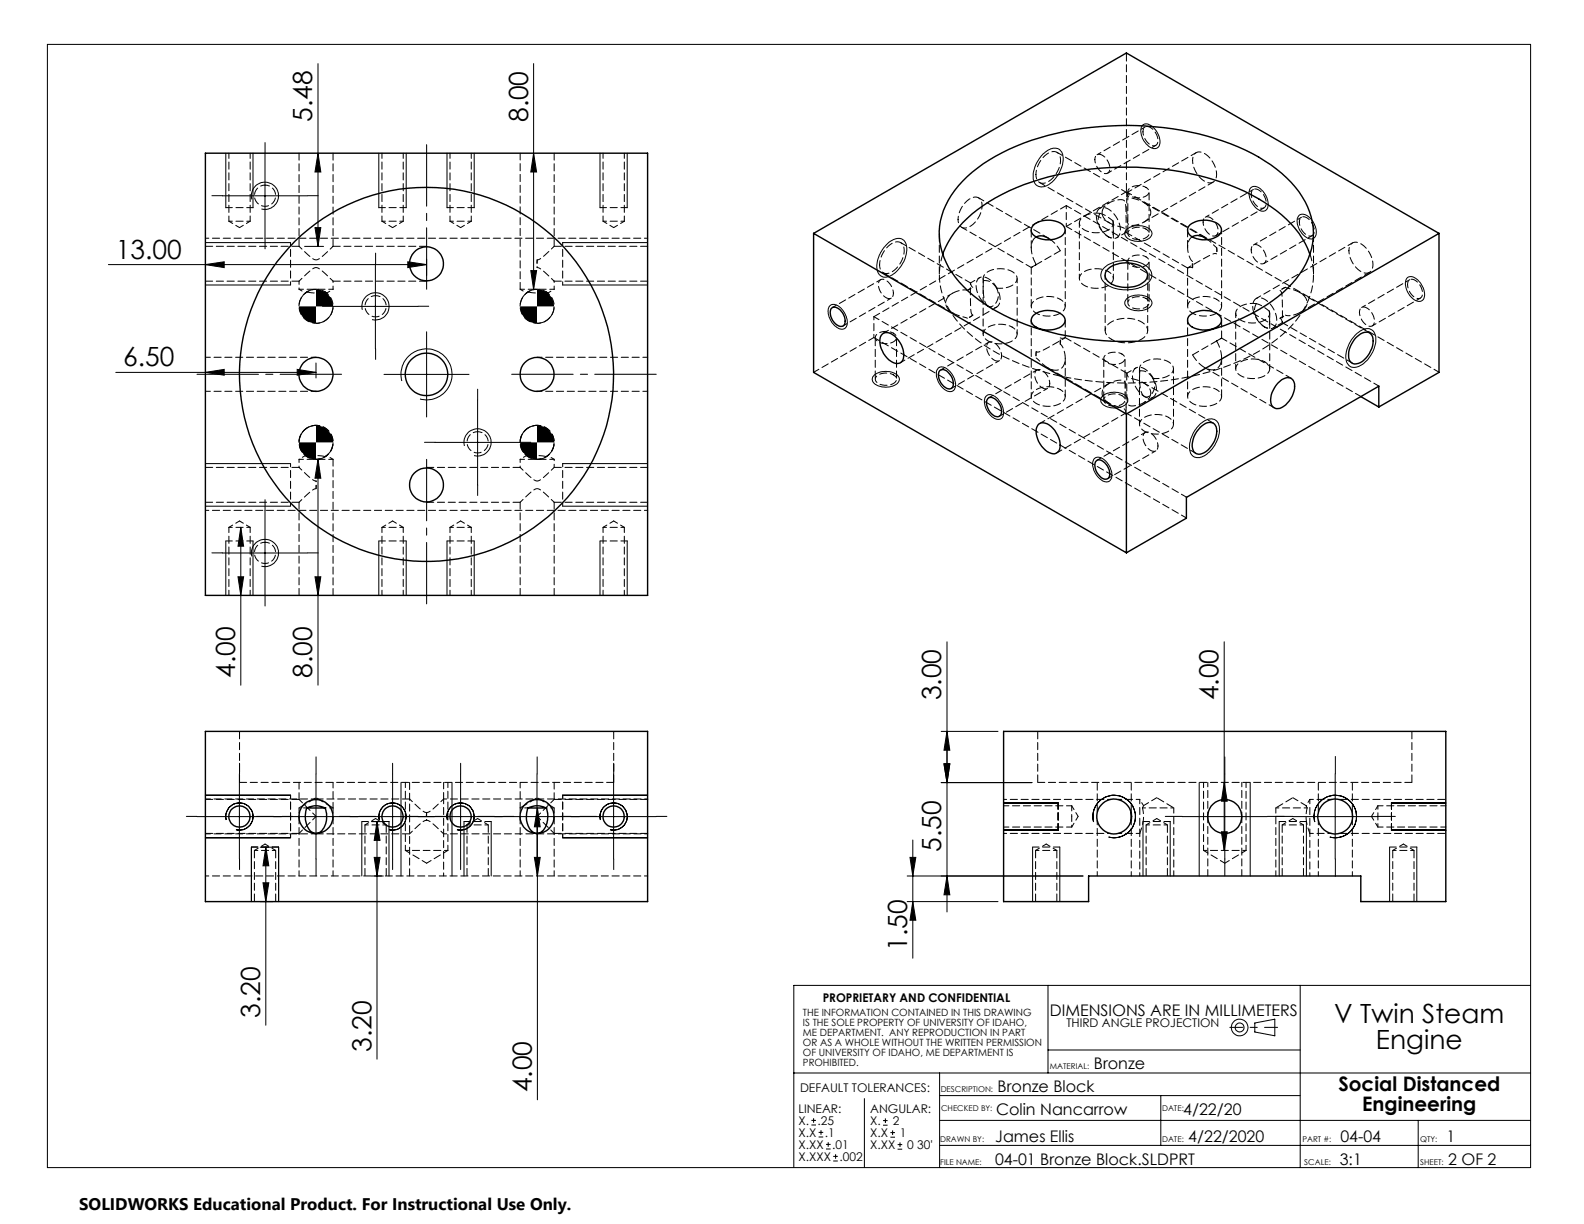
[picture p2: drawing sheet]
<svg xmlns="http://www.w3.org/2000/svg" width="279mm" height="216mm" viewBox="0 0 279 216" stroke-linecap="round" stroke-linejoin="round" font-family="sans-serif">
<g fill="none" stroke="#000" stroke-width=".18">
<path d="M8.4 7.8h261.6v198.2h-261.6zM56.1 11.2v32.3M94.1 11.2v39.8M39.2 34.5h15M39.8 27v9.7M44.4 35.2a2.41 2.41 0 0 1 2.1-3.1 2.41 2.41 0 0 1 2.6 2.7 2.41 2.41 0 0 1-3 2.1M44.6 27v9.7M46.7 27v15.1M56.1 27l.5 3.3h-1zM66.8 27v9.7M71.6 27v9.7M78.8 27v9.7"/>
<path d="M83.6 27v9.7M94.1 27l.6 3.3h-1.1zM105.8 27v9.7M110.6 27v9.7M184 27.1a2.34 2.34 0 0 1 3-.6 3.3 3.3 0 0 1 0 3.7 4.3 4.3 0 0 1-3.3 2.8 1.67 1.67 0 0 1-1.5-2.1 6 6 0 0 1 1.8-3.8zM201.5 22.1a1.4 1.4 0 0 1 2 .5 2.94 2.94 0 0 1 .9 3.3 1.34 1.34 0 0 1-2.1-.4 2.87 2.87 0 0 1-.8-3.4zM220.7 33.1a1.45 1.45 0 0 1 1.9 .5 3 3 0 0 1 .8 3.3 1.28 1.28 0 0 1-1.9-.2 3.1 3.1 0 0 1-.9-3.5zM229.1 38a1.67 1.67 0 0 1 2.3 .8 2.6 2.6 0 0 1 .4 3.1 1.41 1.41 0 0 1-1.9-.5 3.1 3.1 0 0 1-.9-3.2zM19.1 46.7h56.1M36.2 42.8h15M36.2 50.3h15M36.2 46.7l3.3-.5v1z"/>
<path d="M53.7 43.5h3.4M55.6 40.1h1l-.5 3.4zM55.7 51a2.95 2.95 0 0 0-3 3M63.9 54.6a2.39 2.39 0 0 1 2.2-2.9 2.39 2.39 0 0 1 2.5 2.6 2.39 2.39 0 0 1-3 2.1M66.2 46.5v15M71.9 46.2l3.3 .5-3.3 .5zM73.7 54h-15a3.1 3.1 0 0 1-3 3M75.2 45.7v2.9M75.2 58.5v15.1M93.6 47.7h1.1l-.6 3.3zM94.7 51a3 3 0 0 0-3 3M97.7 54a3 3 0 0 1-3 3"/>
<path d="M99.2 42.8h15M99.2 50.3h15M146.4 53.9a1.67 1.67 0 0 1 2.3 .8 2.65 2.65 0 0 1 .4 3.2 1.5 1.5 0 0 1-2-.5 3.3 3.3 0 0 1-.9-3.3zM156.3 43.3a2.37 2.37 0 0 1 3.1-.9 3.7 3.7 0 0 1-.3 4.2 4 4 0 0 1-3.2 2.3 1.83 1.83 0 0 1-1.2-2.4l.4-1.5zM194.7 47.3a6.5 6.5 0 0 1 6.5-.9 2.52 2.52 0 0 1 1.9 2.5 4.3 4.3 0 0 1-4.1 2.2 5 5 0 0 1-4.7-1.9 1.73 1.73 0 0 1 .4-1.9zM198.7 52.7a3.3 3.3 0 0 1 4.4 .3 1.16 1.16 0 0 1-1 1.6 3.2 3.2 0 0 1-3.6-.7 .97 .97 0 0 1 .2-1.2zM198.7 40.5a3.3 3.3 0 0 1 4.4 .2 1.16 1.16 0 0 1-1 1.6 3.2 3.2 0 0 1-3.6-.7 .97 .97 0 0 1 .2-1.1zM239 59.2a2.56 2.56 0 0 1 2.9-1.1 2.34 2.34 0 0 1 .6 3 4.8 4.8 0 0 1-3.7 3.7 1.77 1.77 0 0 1-1.4-2.4l.5-1.7zM248.2 49a1.54 1.54 0 0 1 2.1 .7 2.91 2.91 0 0 1 .7 3.1 1.49 1.49 0 0 1-2.2-.5 2.88 2.88 0 0 1-.6-3.3zM20.4 65.7h35.3M36.2 65.7l3.3-.5v1zM52.4 65.2l3.3 .5-3.3 .5z"/>
<path d="M55.7 75a3 3 0 0 0-3 3M55.7 64v2.7M58.7 78a3 3 0 0 1-3 3M67.7 66h15M70.9 67.2a4.5 4.5 0 0 1 3.9-5.7 4.5 4.5 0 0 1 4.9 4.9 4.5 4.5 0 0 1-5.6 4M81.9 78.7a2.41 2.41 0 0 1 2.1-3.1 2.41 2.41 0 0 1 2.6 2.7 2.41 2.41 0 0 1-3 2.1M84.2 70.6v14.9M94.7 75a3.1 3.1 0 0 0-3 3h-15M97.7 78a2.95 2.95 0 0 1-3 3M154.2 66.2a3.3 3.3 0 0 1 4.3 .3 1.16 1.16 0 0 1-.9 1.6 3.2 3.2 0 0 1-3.6-.8 .92 .92 0 0 1 .2-1.1zM165.6 64.8a1.8 1.8 0 0 1 2.1 1 2.6 2.6 0 0 1 .5 3.1 1.67 1.67 0 0 1-2.3-.8 2.6 2.6 0 0 1-.4-3.2zM173.9 69.9a1.28 1.28 0 0 1 1.9 .3 2.99 2.99 0 0 1 .9 3.6 1.67 1.67 0 0 1-2.3-.8 2.89 2.89 0 0 1-.5-3.1z"/>
<path d="M194.5 69.9a3.3 3.3 0 0 1 4.3 .2 1.16 1.16 0 0 1-.9 1.6 3.2 3.2 0 0 1-3.7-.8 .95 .95 0 0 1 .3-1zM211.6 74.9a2.29 2.29 0 0 1 2.8-.8 2.74 2.74 0 0 1 .5 3.1 5.3 5.3 0 0 1-3.3 3.5 1.5 1.5 0 0 1-1.8-1.6 5.9 5.9 0 0 1 1.8-4.2zM36.2 89.3h15M36.2 81.8h15M39.2 97.5h15M39.8 95.4v9.6M42.5 93l.5 3.3h-1zM42.5 93v27.9M44.4 98.1a2.4 2.4 0 0 1 2.2-2.9 2.4 2.4 0 0 1 2.5 2.6 2.4 2.4 0 0 1-3 2.1M44.6 95.4v9.6M46.7 90v15M56.1 81l.5 3.3h-1z"/>
<path d="M56.1 81v39.9M66.8 95.4v9.6M71.6 95.4v9.6M78.8 95.4v9.6M83.6 95.4v9.6M99.2 89.3h15M99.2 81.8h15M105.8 95.4v9.6M110.6 95.4v9.6M193 81a1.51 1.51 0 0 1 2.2 .5 2.8 2.8 0 0 1 .7 3.2 1.28 1.28 0 0 1-1.9-.3 3.2 3.2 0 0 1-1.1-3.3zM42 101.7h1l-.5 3.3zM55.6 101.7h1l-.5 3.3z"/>
<path d="M167 113.2v47.7M215.9 113.2v36.8M42.2 136.5v15M55.7 136.5v15M69.3 136.5v15M70.7 138v16.5M79.7 138v16.5M81.2 136.5v15M94.7 136.5v15M108.2 136.5v15M166 138h16M166 129h10"/>
<path d="M166.5 134.7h1l-.5 3.3zM167 129l.5 3.3h-1zM211.5 138v16.5M215.9 138l.6 3.3h-1.1zM216 136.5v15M220.5 138v16.5M235.5 136.5v15M34.7 144h81M36.2 147.8h15M36.2 140.3h15M39.9 144.6a2.4 2.4 0 0 1 2.1-3 2.4 2.4 0 0 1 2.6 2.6 2.4 2.4 0 0 1-3 2.1M44.3 149.4v9.6"/>
<path d="M45.9 159h2.2M45.9 149.4h2.2M46.4 155.7h1l-.5 3.3zM46.9 149.4l.5 3.3h-1zM46.9 149.4v31.4M49.1 149.4v9.6M63.8 144.9v9.6M65.5 154.5h2.1M65.5 144.9h2.1M66 151.2h1l-.5 3.3zM66.5 144.9l.5 3.3h-1zM66.5 144.9v41.9"/>
<path d="M66.9 144.6a2.39 2.39 0 0 1 2.1-3 2.39 2.39 0 0 1 2.6 2.6 2.39 2.39 0 0 1-3 2.1M68.6 144.9v9.6M78.9 144.6a2.41 2.41 0 0 1 2.1-3 2.41 2.41 0 0 1 2.6 2.6 2.41 2.41 0 0 1-3 2.1M81.8 144.9v9.6M86.6 144.9v9.6M94.3 151.2h1l-.5 3.3zM94.8 142.5l.5 3.3h-1zM94.8 142.5v51.5M99.2 147.8h15M99.2 140.3h15M105.9 144.6a2.41 2.41 0 0 1 2.1-3 2.41 2.41 0 0 1 2.6 2.6 2.41 2.41 0 0 1-3 2.1M160 159h16"/>
<path d="M160 154.5h31M160.5 151.2h1l-.5 3.3zM161 159l.5 3.3h-1zM161 148.2v20.8M167 154.5l.5 3.3h-1zM177 141.6h9.6M177 146.4h9.6M182.1 149.4v9.6M186.9 149.4v9.6M192.9 145a3.7 3.7 0 0 1 3.3-4.7 3.7 3.7 0 0 1 4 4 3.7 3.7 0 0 1-4.7 3.3M201.6 144.9v9.6M206.4 144.9v9.6"/>
<path d="M208.5 144h15M215.4 146.7h1.1l-.6 3.3zM225.6 144.9v9.6M228 144h15M230.4 144.9v9.6M231.9 145a3.7 3.7 0 0 1 3.3-4.7 3.7 3.7 0 0 1 4.1 4 3.7 3.7 0 0 1-4.7 3.3M245.1 149.4v9.6M245.4 141.6h9.6M245.4 146.4h9.6M249.9 149.4v9.6M184.9 173.8v15.5M229.3 173.8v32.2"/>
<path d="M270 173.8h-130v32.2M140 189.3h130M143.1 198.4h.8M143.1 197.6h.8M143.5 197.2v.8M144.4 199.7h.8M144.8 199.4v.8M152.5 193.8v12.2M155.8 197.7h.8M155.8 198.5h.8M156.2 197.3v.8M157.1 199.8h.8"/>
<path d="M157.4 199.4v.8M165.7 197.6h104.3M165.7 193.3h63.6M165.7 189.3v16.7M184.9 185.2h44.4M204.8 193.3v8.7M221.3 180.4l3.6-.6v2.9l-3.6-.7zM250.2 197.6v8.4M144.4 200.6h.8M145.7 202.7h.8M145.7 201.9h.8M146.1 201.5v.8"/>
<path d="M147 204.8h.8M147 204h.8M147.4 203.6v.8M157.1 200.6h.8M158.3 201.9h.8M158.3 202.7h.8M158.7 201.5v.8M165.7 202h104.3"/>
<circle cx="218.6" cy="181.2" r=".78"/>
<circle cx="218.7" cy="181.2" r="1.47"/>
</g>
<path d="M216.9 181.2h8.5" fill="none" stroke="#000" stroke-width=".18" stroke-dasharray="15.2 1.3 1.3 1.3" stroke-dashoffset="12.9"/>
<path d="M75.3 51v-25.5M60.3 66h-25.5M90.3 66h25.5M75.3 81v25.5" fill="none" stroke="#000" stroke-width=".18" stroke-dasharray="15.2 1.3 1.3 1.3" stroke-dashoffset="4.4"/>
<g fill="none" stroke="#000" stroke-width=".18" stroke-dasharray="15.2 1.3 1.3 1.3">
<path d="M39.3 34.5h-1.9M46.8 27v-1.9M54.3 34.5h1.8M46.8 42v1.9M58.8 54h-1.9M66.3 46.5v-1.9M73.8 54h1.8M66.3 61.5v1.9M76.8 78h-1.9M84.3 70.5v-1.9M91.8 78h1.8M39.3 97.5h-1.9"/>
<path d="M46.8 90v-1.9M54.3 97.5h1.8M84.3 85.5v1.9M46.8 105v1.9M42.3 136.5v-1.9M55.8 136.5v-3M69.3 136.5v-1.9M81.3 136.5v-1.9M94.8 136.5v-3M108.3 136.5v-1.9M216 136.5v-3M235.5 136.5v-3.1"/>
<path d="M34.8 144h-1.9M42.3 151.5v1.9M48.3 144h-3M49.8 144h1.8M55.8 151.5v3M61.8 144h-1.9M63.3 144h3M69.3 151.5v1.9M73.8 144h-1.9M76.8 144h1.8M81.3 151.5v1.9M87.3 144h-3"/>
<path d="M88.8 144h1.8M94.8 151.5v3M100.8 144h-1.9M102.3 144h3M108.3 151.5v1.9M115.8 144h1.8M208.5 144h-3M216 151.5v3M223.5 144h3M228 144h-3M235.5 151.5v3.1M243 144h3.1"/>
</g>
<g fill="none" stroke="#000" stroke-width=".18" stroke-dasharray="1.3 .6" stroke-dashoffset=".7">
<path d="M40.4 39h3.7M67.4 39h3.7M79.4 39h3.7M106.4 39h3.7M169 38.7a4.2 4.2 0 0 1 3-3.9 1.4 1.4 0 0 1 1.2 1.9 4.2 4.2 0 0 1-2.9 3.5 1.24 1.24 0 0 1-1.3-1.5M188.1 36.3v3.6M193.1 28.2a.84 .84 0 0 1 .5-.9 .84 .84 0 0 1 1 .2 2.38 2.38 0 0 1 .9 2.9 1.43 1.43 0 0 1-1.9-.9l-.4-.7-.1-.6M201.6 23.3a.84 .84 0 0 1 .5-.9 .84 .84 0 0 1 1 .2 2.38 2.38 0 0 1 .9 2.9 1.43 1.43 0 0 1-2-.9l-.3-.7-.1-.6M202.1 33.1a.83 .83 0 0 1 .6 .8 .83 .83 0 0 1-.7 .8 2.38 2.38 0 0 1-3-.7 1.43 1.43 0 0 1 1.7-1.3l.8 .1 .6 .3M210.4 28.3a1.33 1.33 0 0 1 .7-1.4 1.33 1.33 0 0 1 1.6 .3 4.4 4.4 0 0 1 1.8 4.3 1.31 1.31 0 0 1-2.2 .4 4.7 4.7 0 0 1-1.9-3.6M212.2 39.2a.84 .84 0 0 1 .5-.9 .84 .84 0 0 1 1 .2 2.38 2.38 0 0 1 .9 3 1.43 1.43 0 0 1-1.9-.9l-.4-.7-.1-.7M220.7 34.3a.84 .84 0 0 1 .5-.9 .84 .84 0 0 1 1 .2 2.38 2.38 0 0 1 .9 3 1.43 1.43 0 0 1-2-.9l-.3-.7-.1-.7"/>
<path d="M229.2 39.2a.84 .84 0 0 1 .5-.9 .84 .84 0 0 1 .9 .2 2.38 2.38 0 0 1 1 3 1.43 1.43 0 0 1-2-.9l-.3-.7-.1-.7M51.3 50.3v-7.5M52.8 49.6v1.4M58.8 51v-1.4M94.8 45.8v1.4M97.8 51v-1.4M99.3 42.8v7.5M114.3 42h-78M154.1 55.9v3.6M157.6 51.7a2.53 2.53 0 0 0-2-2.4 1.05 1.05 0 0 0-.5 1.6 2.33 2.33 0 0 0 1.8 1.8 .79 .79 0 0 0 .7-1M157.6 58.8a.83 .83 0 0 1 .5 .8 .83 .83 0 0 1-.7 .8 2.38 2.38 0 0 1-3-.7 1.43 1.43 0 0 1 1.8-1.2h.7l.7 .3M174.3 54a1.33 1.33 0 0 0 1.6 .1 1.33 1.33 0 0 0 .5-1.5 4.4 4.4 0 0 0-2.8-3.7 1.31 1.31 0 0 0-1.4 1.7 4.7 4.7 0 0 0 2.1 3.4"/>
<path d="M178.5 57.7a1.33 1.33 0 0 1 .9 1.3 1.33 1.33 0 0 1-1 1.2 4.4 4.4 0 0 1-4.7-.5 1.31 1.31 0 0 1 .8-2.1 4.7 4.7 0 0 1 4 .1M187 52.8a1.33 1.33 0 0 1 .9 1.3 1.33 1.33 0 0 1-1.1 1.2 4.4 4.4 0 0 1-4.6-.5 1.3 1.3 0 0 1 .8-2.1 4.7 4.7 0 0 1 4 .1M195.5 41.8a.52 .52 0 0 0 .7 0 .52 .52 0 0 0 .1-.6v-2.2M195.5 47.9a1.33 1.33 0 0 1 .9 1.3 1.33 1.33 0 0 1-1.1 1.2 4.4 4.4 0 0 1-4.6-.5 1.3 1.3 0 0 1 .7-2.1 4.7 4.7 0 0 1 4.1 .1M195.5 41.8a4.2 4.2 0 0 1-1.9-4.6 1.4 1.4 0 0 1 2.3-.1 4.2 4.2 0 0 1 1.5 4.3 1.24 1.24 0 0 1-1.9 .4M196 59.8a5.5 5.5 0 0 0 6.1-.5 1.5 1.5 0 0 0-.6-2.4 5.6 5.6 0 0 0-6 .3 1.55 1.55 0 0 0 .5 2.6M202.1 45.3a.83 .83 0 0 1 .6 .9 .83 .83 0 0 1-.7 .7 2.38 2.38 0 0 1-3-.7 1.43 1.43 0 0 1 1.7-1.2l.8 .1 .6 .2M202.1 52.6a.83 .83 0 0 1 .6 .9 .83 .83 0 0 1-.7 .8 2.38 2.38 0 0 1-3-.7 1.43 1.43 0 0 1 1.7-1.3l.8 .1 .6 .2M202.1 40.4a.83 .83 0 0 1 .6 .9 .83 .83 0 0 1-.7 .7 2.38 2.38 0 0 1-3-.7 1.43 1.43 0 0 1 1.7-1.2l.8 .1 .6 .2M214.6 52.8a1.33 1.33 0 0 1 .9 1.3 1.33 1.33 0 0 1-1.1 1.2 4.4 4.4 0 0 1-4.6-.5 1.3 1.3 0 0 1 .7-2.1 4.7 4.7 0 0 1 4.1 .1M220.7 44.1a.84 .84 0 0 1 .5-.9 .84 .84 0 0 1 1 .2 2.38 2.38 0 0 1 .9 3 1.43 1.43 0 0 1-2-.9l-.3-.7-.1-.7M223.1 57.7a.52 .52 0 0 0 .6 0 .52 .52 0 0 0 .2-.6v-2.2"/>
<path d="M223.1 57.7a4.2 4.2 0 0 1-2-4.6 1.4 1.4 0 0 1 2.3-.1 4.2 4.2 0 0 1 1.6 4.4 1.24 1.24 0 0 1-1.9 .3M237.9 44.2a1.33 1.33 0 0 1 .8-1.4 1.33 1.33 0 0 1 1.5 .3 4.4 4.4 0 0 1 1.9 4.3 1.31 1.31 0 0 1-2.2 .4 4.7 4.7 0 0 1-2-3.6M239.8 55.1a.84 .84 0 0 1 .5-.9 .84 .84 0 0 1 1 .2 2.38 2.38 0 0 1 .9 3 1.43 1.43 0 0 1-2-.9l-.3-.7-.1-.7M248.3 50.2a.84 .84 0 0 1 .4-.9 .84 .84 0 0 1 1 .2 2.38 2.38 0 0 1 1 3 1.43 1.43 0 0 1-2-.9l-.3-.7-.1-.7M157.6 66.1a.83 .83 0 0 1 .5 .9 .83 .83 0 0 1-.7 .7 2.38 2.38 0 0 1-3-.6 1.43 1.43 0 0 1 1.8-1.3l.7 .1 .7 .2M176.7 62.7a2.53 2.53 0 0 0-2-2.4 1.05 1.05 0 0 0-.6 1.6 2.33 2.33 0 0 0 1.9 1.8 .79 .79 0 0 0 .7-1M185.2 67.6a2.53 2.53 0 0 0-2-2.4 1.05 1.05 0 0 0-.6 1.6 2.33 2.33 0 0 0 1.9 1.8 .79 .79 0 0 0 .7-1M187 68.7a1.33 1.33 0 0 1 .9 1.4 1.33 1.33 0 0 1-1.1 1.2 4.4 4.4 0 0 1-4.6-.6 1.31 1.31 0 0 1 .8-2.1 4.7 4.7 0 0 1 4 .1M197.9 62.4a.83 .83 0 0 1 .5 .9 .83 .83 0 0 1-.7 .7 2.38 2.38 0 0 1-3-.6 1.43 1.43 0 0 1 1.8-1.3l.7 .1 .7 .2M197.9 69.8a.83 .83 0 0 1 .5 .9 .83 .83 0 0 1-.7 .7 2.38 2.38 0 0 1-3-.7 1.43 1.43 0 0 1 1.8-1.2h.7l.7 .3M201.9 69.9a1.33 1.33 0 0 0 1.6 .1 1.33 1.33 0 0 0 .5-1.5 4.4 4.4 0 0 0-2.8-3.7 1.31 1.31 0 0 0-1.4 1.7 4.7 4.7 0 0 0 2.1 3.4M204.3 78.7a2.53 2.53 0 0 0-2-2.5 1.05 1.05 0 0 0-.6 1.6 2.33 2.33 0 0 0 1.9 1.8 .79 .79 0 0 0 .7-.9"/>
<path d="M206.1 73.6a1.33 1.33 0 0 1 .9 1.4 1.33 1.33 0 0 1-1.1 1.2 4.4 4.4 0 0 1-4.6-.6 1.3 1.3 0 0 1 .8-2.1 4.7 4.7 0 0 1 4 .1M214.6 68.7a1.33 1.33 0 0 1 .9 1.4 1.33 1.33 0 0 1-1.1 1.2 4.4 4.4 0 0 1-4.6-.6 1.31 1.31 0 0 1 .7-2.1 4.7 4.7 0 0 1 4.1 .1M223.1 63.8a1.33 1.33 0 0 1 .9 1.4 1.33 1.33 0 0 1-1.1 1.2 4.4 4.4 0 0 1-4.6-.6 1.3 1.3 0 0 1 .7-2.1 4.7 4.7 0 0 1 4.1 .1M36.3 90h78M44.1 93h-3.7M51.3 89.3v-7.5M52.8 81v1.4M55.8 86.2v-1.4M71.1 93h-3.7M83.1 93h-3.7M91.8 81v1.4M97.8 82.4v-1.4"/>
<path d="M99.3 81.8v7.5M110.1 93h-3.7M36.3 154.5h78M48.6 150h-3.7M51.3 147.8v-7.5M54.1 142.5h-1.3M58.8 142.5h-1.4M68.1 145.5h-3.7M71.5 150h3.8M75.3 143.3v1.4M75.3 150h3.7M78.3 147.1h36"/>
<path d="M78.3 154.5v-7.4M86.1 145.5h-3.7M93.1 142.5h-1.3M97.8 142.5h-1.4M99.3 140.3v7.5M114.3 140.9h-36M177 147h18.9M186.4 150h-3.7M195.9 141h-18.9M201 147v7.5M205.9 145.5h-3.7M207 142.5h-5.5"/>
<path d="M212.3 150h7.5M229.9 145.5h-3.7M230.6 142.5h-5.6M231 154.5v-7.5M238.5 143.3v1.4M243 142.1v3.8M249.4 150h-3.7"/>
</g>
<g fill="none" stroke="#000" stroke-width=".18" stroke-dasharray="1.3 .6" stroke-dashoffset=".1">
<path d="M39.9 36.6h4.8M66.9 36.6h4.8M78.9 36.6h4.8M91.8 27v24M105.9 36.6h4.8M188.1 36.3l-34 19.6M194 37.6a3.1 3.1 0 0 0 1.3 4l.2 .2M171.6 50.7l-.2-.2-.2-.6v1.9a9.4 9.4 0 0 0 .3 3.7l.1 .1M181.9 47.2v6.8M198.6 41l10.9 6.3M209.5 47.3v6.7M210.4 46.1a3.5 3.5 0 0 1-.3-4.2l.2-.2"/>
<path d="M212.6 41.9l-10.9-6.2M221.6 53.6a2.94 2.94 0 0 0 .9 3.7l.6 .4M225.8 51.2l.1 .1a9.6 9.6 0 0 1 .3 3.6v2l-.1-.5-.3-.3M184.8 64.9l10.9 6.3M187.9 69.9v-6.7M198.8 65.8l-10.9-6.2M210.4 62.6a4.3 4.3 0 0 0 3.7 2.6 2.03 2.03 0 0 0 1.4-2.5l-.4-1.5-.5-1.1M215.5 69.9v-6.8M44.7 95.4h-4.8M71.7 95.4h-4.8M83.7 95.4h-4.8M110.7 95.4h-4.8"/>
<path d="M58.8 105v-24M52.8 138v3M49.2 149.4h-4.8M68.7 144.9h-4.8M78.3 140.9v-2.9M86.7 144.9h-4.8M97.8 141v-3M186.6 146.4v-4.8M186.9 149.4h-4.8M206.4 144.9h-4.8M213 144v10.5M219 154.5v-10.5"/>
<path d="M230.4 144.9h-4.8M245.4 141.6v4.8M249.9 149.4h-4.8"/>
</g>
<g fill="#000">
<path d="M94.1 27l.6 3.3h-1.1zM93.6 47.7h1.1l-.6 3.3zM56.1 27l.5 3.3h-1zM55.6 40.1h1l-.5 3.4zM215.9 138l.6 3.3h-1.1zM215.4 146.7h1.1l-.6 3.3zM167 129l.5 3.3h-1zM166.5 134.7h1l-.5 3.3zM160.5 151.2h1l-.5 3.3zM161 159l.5 3.3h-1z"/>
<path d="M71.9 46.2l3.3 .5-3.3 .5zM36.2 46.7l3.3-.5v1zM52.4 65.2l3.3 .5-3.3 .5zM36.2 65.7l3.3-.5v1z"/>
<path d="M91.7 54a3.1 3.1 0 0 0 3 3v-3zM94.7 51v3h3a2.95 2.95 0 0 0-3-3zM91.7 78a3 3 0 0 0 3 3v-3zM94.7 75v3h3a3 3 0 0 0-3-3zM52.7 78a2.95 2.95 0 0 0 3 3v-3zM55.7 75v3h3a3.1 3.1 0 0 0-3-3zM52.7 54a3 3 0 0 0 3 3v-3zM55.7 51v3h3a3 3 0 0 0-3-3z"/>
<path d="M46.4 155.7h1l-.5 3.3zM46.9 149.4l.5 3.3h-1zM66 151.2h1l-.5 3.3zM66.5 144.9l.5 3.3h-1zM94.3 151.2h1l-.5 3.3zM94.8 142.5l.5 3.3h-1zM55.6 101.7h1l-.5 3.3zM56.1 81l.5 3.3h-1zM42 101.7h1l-.5 3.3zM42.5 93l.5 3.3h-1zM167 154.5l.5 3.3h-1zM166.5 134.7h1l-.5 3.3z"/>
</g>
<g fill="none" stroke="#000" stroke-width=".25">
<path d="M36.2 27h78v78h-78zM169.8 32a32 32 0 0 1 15.1-8.1 53.4 53.4 0 0 1 34.7 2.6 23.9 23.9 0 0 1 10.1 8.2 11.9 11.9 0 0 1-1.1 14.5 29.1 29.1 0 0 1-14 8.7 53.6 53.6 0 0 1-36.3-1.7 24.1 24.1 0 0 1-10.9-9 11.8 11.8 0 0 1 1-13.6zM182.3 39.7a4.3 4.3 0 0 1 5.3 .1 1.3 1.3 0 0 1-.8 2.1 4.4 4.4 0 0 1-4.6-.6 1.16 1.16 0 0 1 .1-1.6zM209.9 39.7a4.3 4.3 0 0 1 5.3 .1 1.29 1.29 0 0 1-.8 2.1 4.3 4.3 0 0 1-4.6-.6 1.2 1.2 0 0 1 .1-1.6zM143.5 41.2v24.5l55.2 31.8M143.5 41.2l55.2 31.8M143.5 41.2l55.2-31.9 55.1 31.9M146.7 54.4a1.47 1.47 0 0 1 2 .8 1.7 1.7 0 0 1 0 2.3 2.17 2.17 0 0 1-2.2-2v-.7zM155.6 58.9a1.67 1.67 0 0 1 2.2 .4 4.1 4.1 0 0 1 1.4 4.3 1.35 1.35 0 0 1-2.1 .1 4 4 0 0 1-1.7-4.5zM166.3 44.8a18.6 18.6 0 0 1 8.2-9.2 46.5 46.5 0 0 1 24.4-6.1 47 47 0 0 1 23.1 5.6 20.2 20.2 0 0 1 8.6 8.7l.4 1M182.3 55.6a4.2 4.2 0 0 1 5.3 .1 1.31 1.31 0 0 1-.8 2.1 4.5 4.5 0 0 1-4.6-.5 1.16 1.16 0 0 1 .1-1.7zM182.8 41.8a2.26 2.26 0 0 1 2.5 .5"/>
<path d="M195.4 47.4a5.2 5.2 0 0 1 6.7 .3 1.54 1.54 0 0 1-.7 2.3 5.5 5.5 0 0 1-6-.4 1.37 1.37 0 0 1 0-2.2zM209.9 55.6a4.3 4.3 0 0 1 5.3 .1 1.3 1.3 0 0 1-.8 2.1 4.4 4.4 0 0 1-4.6-.5 1.2 1.2 0 0 1 .1-1.7zM210.3 41.8a2.55 2.55 0 0 1 2.7 .5M239.3 59.5l.3-.3a1.46 1.46 0 0 1 2.5 .2 4.3 4.3 0 0 1-2.8 4.8 1.32 1.32 0 0 1-1.4-1.8l.3-1.3zM253.8 41.2l-55.1 31.8M253.8 41.2v24.5l-10.6 6.1M165.8 65.4a1.18 1.18 0 0 1 1.7 .6 2.1 2.1 0 0 1 .4 2.4 1.19 1.19 0 0 1-1.7-.6 2.15 2.15 0 0 1-.4-2.4zM174.3 70.3a1.45 1.45 0 0 1 1.9 .9l.4 1a.94 .94 0 0 1-.4 1.3 .94 .94 0 0 1-1.3-.5 2.53 2.53 0 0 1-.8-2.5zM183.2 74.8a1.97 1.97 0 0 1 2.5 .8 3.8 3.8 0 0 1 1.1 4 1.17 1.17 0 0 1-1.7 .2 4.2 4.2 0 0 1-2.2-4.4zM198.7 73v24.5M211.7 75.4a1.86 1.86 0 0 1 2.5-.6 2.99 2.99 0 0 1-.2 3.4 3.2 3.2 0 0 1-2.6 1.9 1.58 1.58 0 0 1-1-2.2l.4-1.3zM225.4 67.6a1.9 1.9 0 0 1 2.5-.7 2.92 2.92 0 0 1-.2 3.4 3 3 0 0 1-2.6 1.8 1.46 1.46 0 0 1-.9-1.9l.2-.9z"/>
<path d="M240 70l3.2 1.8M243.2 71.8v-3.7l-33.9 19.6v3.7l-10.6 6.1M193.4 81.3a1.19 1.19 0 0 1 1.7 .6 2.15 2.15 0 0 1 .4 2.4 1.18 1.18 0 0 1-1.7-.6 2.1 2.1 0 0 1-.4-2.4zM36.2 129h78v30h-78zM177 129h78v30h-15v-4.5h-48v4.5h-15zM54.1 142.5a4 4 0 0 0 .8 4.2 1.2 1.2 0 0 0 1.7 0 3.9 3.9 0 0 0 .8-4.2M54.1 142.5a3.5 3.5 0 0 1 3.3 0M54.1 142.5h3.3M93.1 142.5a3.8 3.8 0 0 0 1 4.4 1.59 1.59 0 0 0 2.2-1.3l.3-1.5v-.7l-.3-.9M93.1 142.5a3.5 3.5 0 0 1 3.2 0M93.1 142.5h3.2M199.5 143.3v1.4"/>
<circle cx="75.2" cy="46.5" r="2.99"/>
<circle cx="55.7" cy="66" r="3"/>
<circle cx="75.2" cy="66.1" r="33"/>
<circle cx="75.2" cy="66" r="3.7"/>
<circle cx="94.7" cy="66" r="3"/>
<circle cx="75.2" cy="85.5" r="3"/>
<circle cx="42.2" cy="144" r="1.87"/>
<circle cx="55.7" cy="144" r="3"/>
<circle cx="69.2" cy="144" r="1.88"/>
<circle cx="81.2" cy="144" r="1.88"/>
<circle cx="94.7" cy="144" r="2.99"/>
<circle cx="108.2" cy="144" r="1.88"/>
<circle cx="196.5" cy="144" r="3.1"/>
<circle cx="216" cy="144" r="3"/>
<circle cx="235.5" cy="144" r="3.1"/>
</g>
<g fill="none" stroke="#000" stroke-width=".18" stroke-dasharray="1.3 .6">
<path d="M52.8 27v16.4M36.3 49.6h16.5M52.8 43.4h-16.5M54.1 51.5l-.2 .2M54.1 51.5l.3-.2M57.4 51.5l-1.4 .2-1.9-.2M57.6 51.7l-.2-.2M58.7 49.6h16.6M58.8 43.4v-16.4M75.3 49.6v-.1M75.3 43.5v-.1M75.3 43.4h-16.6"/>
<path d="M93.1 51.5l-.2 .2M93.1 51.5l.3-.1M96.4 51.5l-1.4 .2-1.9-.2M96.6 51.7l-.2-.2M97.7 49.6h16.6M97.8 43.4v-16.4M114.3 43.4h-16.6M181.9 40.6v3.1M187 44.2l-5.1 3 .9-.5M187.9 59.6v-3.1M209.5 40.6v3M215.5 59.6v-3.1"/>
<path d="M231.1 44.8a12.2 12.2 0 0 1-3.2 12.5 32.3 32.3 0 0 1-16.1 8.7 53.6 53.6 0 0 1-33.4-2.5 23.5 23.5 0 0 1-11-8.9 11.5 11.5 0 0 1-1.1-9.8M198.8 65.8v4.2a1.63 1.63 0 0 0 .4 1.5 3.5 3.5 0 0 0 3.7-1.8l.1-.4M214.6 60.1l.9-.5-5.1 3M36.3 88.6h16.5M52.8 88.6v16.4M52.8 82.4h-16.5M53.9 80.4l.2 .1M54.1 80.5l1.4-.1 1.9 .1M57.4 80.5l.2-.1M75.2 88.5l.1 .1M75.3 88.5v.1M75.3 82.4v.1"/>
<path d="M75.3 88.6h16.5M75.3 82.4l-.1 .1M91.8 88.6v16.4M91.8 82.4h-16.5M92.9 80.4l.2 .1M93.1 80.5l1.4-.1 1.9 .1M96.4 80.5l.2-.1M97.8 88.6h16.5M114.3 82.4h-16.5M97.8 105v-16.4M72.3 138v16.5M108.3 138h-66"/>
<path d="M249 138h-66M36.3 147h16.5M52.8 141h-16.5M52.8 143.9v.3M55.8 141v-.1M55.8 147.1v-.1M55.8 147.1h16.5M72.3 140.9h-16.5M94.7 147l.1 .1M94.8 140.9v.1M94.8 140.9l-.1 .1M97.8 147h16.5"/>
<path d="M114.3 141h-16.5M197.2 141l.2 .1M197.3 147h-.1M201.7 142.1l-.2 .4M230.6 142.5l-.2-.4M234.8 147h.1M234.9 141h-.1M236.2 147h.1M236.3 141h-.1"/>
</g>
<g fill="none" stroke="#000" stroke-width=".18" stroke-dasharray="1.3 .6" stroke-dashoffset=".6">
<path d="M52.8 49.6l1.5-1.4a2.04 2.04 0 0 1 1.7-1l1 .7 1.7 1.7M52.8 51l1.1 .7M57.4 51.5a3 3 0 0 1 .6 4.5 3 3 0 0 1-4.5 0 3 3 0 0 1 .6-4.5M57.6 51.7l1.2-.7M58.7 43.4l-1.9 1.8a1.28 1.28 0 0 1-2.1 0l-1.9-1.8M91.8 51l1.1 .7M94.8 47.2l.8 .4 2.1 2M96.4 51.5a3 3 0 0 1 .6 4.5 3 3 0 0 1-4.5 0 3 3 0 0 1 .6-4.5M96.6 51.7l1.2-.7M97.7 43.4l-1.3 1.4a3.1 3.1 0 0 1-1.6 1M170.6 51.2l1-.5M171.6 55.6l-1 .5"/>
<path d="M181.9 56.5v13.4M187.9 59.6l-3.8 2.1a1.75 1.75 0 0 1-1.3 .3M187.9 54v-13.4M209.5 56.5v13.4M210.4 47.2v-1.1M214.6 44.8a3.6 3.6 0 0 0-2.3 .8l-2.8 1.7M214.6 43.7v1.1M215.5 54v-13.4M225.8 56.1l.9-.5M226.7 50.7l-.9 .5M55.8 75a3 3 0 0 1 2.8 2.2 3 3 0 0 1-1.2 3.3M94.8 75a3 3 0 0 1 2.8 2.2 3 3 0 0 1-1.2 3.3"/>
<path d="M182.8 62v1.1M187 60.7v-1.1M52.8 88.6l.2-.3a8 8 0 0 1 2.8-2.1M53.9 80.4l-1.1 .6M54.1 80.5a3 3 0 0 1-.6-4.4 3 3 0 0 1 4.5 0 3 3 0 0 1-.6 4.4M55.8 84.8a7.1 7.1 0 0 1-2.5-1.8l-.5-.6M58.8 81l-1.2-.6M91.8 88.6l1.5-1.5a1.86 1.86 0 0 1 1.7-.9l.8 .5 2 1.9M92.9 80.4l-1.1 .6M93.1 80.5a3 3 0 0 1-.6-4.4 3 3 0 0 1 4.5 0 3 3 0 0 1-.6 4.4M97.8 82.4l-.2 .1a11.6 11.6 0 0 1-2.7 2.3 4.7 4.7 0 0 1-2.4-1.6l-.7-.8M97.8 81l-1.2-.6"/>
<path d="M72.3 147.1l1.3-1.3a3.1 3.1 0 0 1 1.7-1.1M75.3 144.7a6.7 6.7 0 0 1 2.3 1.7l.7 .7M75.3 143.3a8.1 8.1 0 0 1-2.6-2l-.4-.4M78.3 140.9l-2.1 1.9-.5 .4-.4 .1M197.2 147h3.8M201 141h-3.8M201.7 142.1l-.7-1.1M231 147h3.8M231 141l-.6 1.1M234.8 141h-3.8"/>
</g>
<g fill="none" stroke="#000" stroke-width=".18" stroke-dasharray="1.3 .6" stroke-dashoffset=".4">
<path d="M170.6 56.1a6.1 6.1 0 0 1-3.5-1.7 1.85 1.85 0 0 1 1.1-2.8l1.4-.4h1M226.7 55.6a3.5 3.5 0 0 0 3.8-1.8 2.35 2.35 0 0 0-1.8-2.5l-2-.6M238.6 42.9l-17 9.7M36.3 69h19.5M55.8 63h-19.5M94.8 69h19.5M114.3 63h-19.5M158.8 64l17-9.8M182.8 63.1l.2 .2a4.5 4.5 0 0 0 3.6 2 2.29 2.29 0 0 0 1.2-3 2.77 2.77 0 0 0-.8-1.6M54.6 80.8a3 3 0 0 1-1.8-3.4 3 3 0 0 1 3-2.4M93.5 80.8a3 3 0 0 1-1.7-3.4 3 3 0 0 1 3-2.4M36.3 147.1h19.5"/>
<path d="M52.8 147l3-3M55.8 144l-3-3M55.8 140.9h-19.5M71.5 150l3.8 2.3M75.3 152.3l3.7-2.3M78.3 147.1v-6.2M94.8 144l3 3M97.8 141l-3 3M212.3 150l3.7 2.3M216 152.3l3.8-2.3"/>
</g>
<g fill="none" stroke="#000" stroke-width=".18" stroke-dasharray="1.3 .6" stroke-dashoffset="-.1">
<path d="M194.4 37.5a3 3 0 0 1 3.1-2.3 .86 .86 0 0 1 .8 .2 .86 .86 0 0 1 .3 .9v4.7l-.3-.7a8.5 8.5 0 0 1-3.4-1.6l-.4-.7-.1-.5M182.8 46.7a4.3 4.3 0 0 1-.4-4.6l.4-.3M42.3 129v9M108.3 138v-9M183 129v9M193.5 138v5.3M232.5 138v5.3M249 138v-9M44.9 150v9M48.6 159v-9M64.4 145.5v9M68.1 154.5v-9"/>
<path d="M82.4 145.5v9M86.1 154.5v-9M182.7 150v9M186.4 159v-9M199.5 143.3v-5.3M202.2 145.5v9M205.9 154.5v-9M226.2 145.5v9M229.9 154.5v-9M238.5 143.3v-5.3M245.7 150v9M249.4 159v-9"/>
</g>
<g fill="none" stroke="#000" stroke-width=".18" stroke-dasharray="1.3 .6" stroke-dashoffset=".5">
<path d="M40.4 39l1.9 1.1M46.8 32.6a1.88 1.88 0 0 1 1.6 2.7 1.88 1.88 0 0 1-3.1 .4 1.88 1.88 0 0 1 1.1-3l.4-.1M67.4 39l1.9 1.1M79.4 39l1.9 1.1M106.4 39l1.9 1.1M182.7 30.8a4.4 4.4 0 0 1 3-4.1 1.34 1.34 0 0 1 1.4 1.8 4.3 4.3 0 0 1-3.1 3.8 1.28 1.28 0 0 1-1.3-1.5M190.4 39.3v9.8M195.4 30.5l8.5-4.9M198.7 35l.1 3.3a1.17 1.17 0 0 0 .6 1.4 3.2 3.2 0 0 0 3.6-2.1 2.71 2.71 0 0 0-2.3-2.4l-.7-.2a1.06 1.06 0 0 1-1.2-.9v-.1M198.8 34l-.1 1M202 22.4l-8.5 4.9M221.1 33.4l-8.5 4.9"/>
<path d="M229.6 38.3l-8.5 4.9M42.3 40.1l1.8-1.1M52.8 51h6M66.3 52.1a1.88 1.88 0 0 1 1.6 2.7 1.88 1.88 0 0 1-3.1 .4 1.88 1.88 0 0 1 1.1-3l.4-.1M69.3 40.1l1.8-1.1M81.3 40.1l1.8-1.1M91.8 51h6M108.3 40.1l1.8-1.1M148.7 57.5l8.5-4.9M155.1 46.7a4.4 4.4 0 0 1 3-4 1.34 1.34 0 0 1 1.4 1.7 4.3 4.3 0 0 1-3.1 3.9 1.28 1.28 0 0 1-1.3-1.6M155.3 49.3l-8.5 4.9M173.4 49.1v9.8"/>
<path d="M179.4 58.9v-9.8M187 59.6l.4 .1 .5-.1M194.9 48.5v9.8M196.4 49.1v-9.8M202.4 58.3v-9.8M209.5 47.3l.5-.2 .4 .1M213 42.3l1.6 1.4M214.5 41.6l8.5-4.9M218 55.2v9.8M223 46.5l8.4-4.9M242.1 57.5l8.4-4.9M248.7 49.3l-8.5 4.9"/>
<path d="M84.3 76.1a1.88 1.88 0 0 1 1.6 2.7 1.88 1.88 0 0 1-3.1 .4 1.88 1.88 0 0 1 1.1-3l.4-.1M167.8 68.5l8.5-4.9M174.4 60.4l-8.5 4.9M176.3 73.4l8.5-4.9M182.9 65.3l-8.5 4.9M198.6 72.8l-.2-.6a2.1 2.1 0 0 0-1.4-.5l-.8-.3a2.21 2.21 0 0 1-1.7-2.6 3.5 3.5 0 0 1 3.8-1.6 6.8 6.8 0 0 1 .3 3.3v1.3M198.6 71.8v1M201 65v9.8M202 76.3l-8.5 4.9M203 69.3a3 3 0 0 0-2.6-2.3l-.5-.1a1.05 1.05 0 0 1-1.1-1.1M207 74.8v-9.8M224 65v-9.8"/>
<path d="M42.3 91.9l-1.9 1.1M44.1 93l-1.8-1.1M46.8 95.6a1.88 1.88 0 0 1 1.6 2.7 1.88 1.88 0 0 1-3.1 .4 1.88 1.88 0 0 1 1.1-3l.4-.1M56.4 80.9l-.9 .1M58.8 81h-6M69.3 91.9l-1.9 1.1M71.1 93l-1.8-1.1M81.3 91.9l-1.9 1.1M83.1 93l-1.8-1.1M95.4 80.9l-.9 .1M97.8 81h-6M108.3 91.9l-1.9 1.1"/>
<path d="M110.1 93l-1.8-1.1M195.4 84.4l8.5-4.9M213 138v6M46.8 148.9l-1.9 1.1M48.6 150l-1.8-1.1M66.3 144.4l-1.9 1.1M68.1 145.5l-1.8-1.1M84.3 144.4l-1.9 1.1M86.1 145.5l-1.8-1.1M184.5 148.9l-1.8 1.1M186.4 150l-1.9-1.1M189 145.9l1.2-1.9"/>
<path d="M190.2 144l-1.2-1.9M193.5 144.7v9.8M199.5 154.5v-9.8M201 147v-6M204 144.4l-1.8 1.1M205.9 145.5l-1.9-1.1M219 144v-6M228 144.4l-1.8 1.1M229.9 145.5l-1.9-1.1M231 141v6M232.5 144.7v9.8M238.5 154.5v-9.8"/>
<path d="M241.9 144l1.1 1.9M243 142.1l-1.1 1.9M247.5 148.9l-1.8 1.1M249.4 150l-1.9-1.1"/>
</g>
<g fill="none" stroke="#000" stroke-width=".18" stroke-dasharray="1.3 .6" stroke-dashoffset=".3">
<path d="M40.4 27v12M44.1 39v-12M67.4 27v12M71.1 39v-12M79.4 27v12M83.1 39v-12M106.4 27v12M110.1 39v-12M196.3 39l-1.1-.8-1.2-.6M201.8 39.2l12.2-7.1M168 51.7l-12.2 7.1M175.8 50.8a2.25 2.25 0 0 1-1.1 3.3l-.4-.1"/>
<path d="M185.3 42.3l1.1 1 .6 .9M223.9 54.9l-1.1-.8-1.2-.5M229.3 55.1l12.3-7.1M186.4 79.9l12.2-7.1M195.6 67.6l-12.2 7.1M203.4 66.7a2.27 2.27 0 0 1-1.1 3.3l-.4-.1M40.4 93v12M67.4 93v12M79.4 93v12M106.4 93v12M44.1 105v-12M71.1 105v-12"/>
<path d="M83.1 105v-12M110.1 105v-12M71.5 138v12M91.8 138v4.5M212.3 138v12M52.8 142.5v12M58.8 154.5v-12M58.8 142.5v-4.5M79 150v-12M91.8 142.5v12M97.8 154.5v-12M177 145.9h12"/>
<path d="M189 142.1h-12M207 154.5v-12M219.8 150v-12M225 142.5v12M243 145.9h12M255 142.1h-12"/>
</g>
<g fill="none" stroke="#000" stroke-width=".18" stroke-dasharray="1.3 .6" stroke-dashoffset="-.2">
<path d="M198.7 9.3v24.5M198.9 33.8v7.4M154.4 59.5v7.4M165.7 41.2v7.3M198.9 46.1v7.3M202.7 53.4v-7.3M202.7 41.2v-7.4M231.7 48.5v-7.3M158.1 66.9v-7.4M194.7 63.2v7.4M198.4 70.6v-7.4M55.8 140.7l-3 1.8"/>
<path d="M58.8 142.5l-3-1.8M94.8 140.7l-3 1.8M97.8 142.5l-3-1.8M207 142.5l-3-1.8M228 140.7l-3 1.8M236.3 147h18.7M255 141h-18.7"/>
</g>
<g fill="none" stroke="#000" stroke-width=".18" stroke-dasharray="1.3 .6" stroke-dashoffset=".9">
<path d="M195.6 35.8l-1.6 .9M54.1 51.5l.7-.3 1-.2M55.8 51l.7 .1 .9 .4M93.1 51.5l.7-.3 1-.2M94.8 51a3 3 0 0 1 1.7 .6M172.8 49l-1.6 .9M197 41.9l1.6-.9M224.6 57.8l1.6-.9M200.4 64.9l-1.6 .9M201.8 71l1.6-.9M55.8 81l-.8-.1-.9-.4M57.4 80.5l-.7 .4-.9 .1"/>
<path d="M94.8 81l-1-.1-.8-.4M96.4 80.5l-.7 .4-.9 .1M189 144v-1.9M189 145.9v-1.9"/>
</g>
<g fill="none" stroke="#000" stroke-width=".18" stroke-dasharray="1.3 .6" stroke-dashoffset=".2">
<path d="M183.4 32.2l12.3 7.1M196.3 39a1.68 1.68 0 0 1-1.6 1.9 4.1 4.1 0 0 1-4.1-.9 1.4 1.4 0 0 1 1.1-2.1l.8-.2 1.5-.1M198.7 33.8l-10.6 6.1M198.8 34l-12.4-7.1M211 26.9l-12.2 7.1M154.1 55.9l55.2 31.8M154.1 59.5l55.2 31.9M154.1 59.5l-10.6 6.2M155.8 48.1l12.3 7.1M169.6 40.1l12.3 7.1M171.2 49.9l-12.3-7.1M173.5 49.5a2.29 2.29 0 0 1 2.3 1.3"/>
<path d="M173.5 49.5a1.68 1.68 0 0 1 1.6-1.9 4.1 4.1 0 0 1 4.1 .9 1.4 1.4 0 0 1-1.1 2l-1.3 .3h-1M174.3 54a3.8 3.8 0 0 1-.9-3l.1-1.5M184.9 42l-12.3-7.1M223.9 54.9a1.68 1.68 0 0 1-1.6 1.9 4.1 4.1 0 0 1-4.1-.9 1.4 1.4 0 0 1 1-2.1l.9-.2h1.5M226.2 56.9l12.3 7.1M241.6 58.7l-12.3-7.1M198.6 72.8l12.3 7.2M201.1 65.4a2.29 2.29 0 0 1 2.3 1.3M201.1 65.4a1.68 1.68 0 0 1 1.6-1.9 4.1 4.1 0 0 1 4.1 .9 1.4 1.4 0 0 1-1.1 2.1l-.9 .2h-1.4M201.9 69.9a2.76 2.76 0 0 1-.9-2.4l.1-2.1M212.5 64.8l12.3 7.1M214 74.6l-12.3-7.1"/>
<path d="M227.8 66.7l-12.3-7.1M240.1 69.9l-52-30M243.2 68.1l-55.1-31.8M253.8 65.7l-55.1-31.9M201.5 142.5a7 7 0 0 1-.5 4.5M204 140.7l-2.3 1.4M230.4 142.1l-2.4-1.4M231 147a7.2 7.2 0 0 1-.4-4.5"/>
</g>
<g font-size="4.7">
<text x="55.1" y="21.5" transform="rotate(-90 55.1 21.5)">5.48</text>
<text x="93.1" y="21.5" transform="rotate(-90 93.1 21.5)">8.00</text>
<text x="20.4" y="45.6">13.00</text>
<text x="21.7" y="64.6">6.50</text>
<text x="41.5" y="119.5" transform="rotate(-90 41.5 119.5)">4.00</text>
<text x="55.1" y="119.5" transform="rotate(-90 55.1 119.5)">8.00</text>
<text x="166" y="123.5" transform="rotate(-90 166 123.5)">3.00</text>
<text x="215" y="123.5" transform="rotate(-90 215 123.5)">4.00</text>
<text x="166" y="150.3" transform="rotate(-90 166 150.3)">5.50</text>
<text x="160" y="167.7" transform="rotate(-90 160 167.7)">1.50</text>
<text x="45.9" y="179.5" transform="rotate(-90 45.9 179.5)">3.20</text>
<text x="65.5" y="185.5" transform="rotate(-90 65.5 185.5)">3.20</text>
<text x="235.4" y="180.4">V Twin Steam</text>
<text x="242.7" y="185">Engine</text>
<text x="93.8" y="192.7" transform="rotate(-90 93.8 192.7)">4.00</text>
</g>
<g font-size="3.5">
<text x="236.1" y="192.5">Social Distanced</text>
<text x="240.3" y="196">Engineering</text>
</g>
<text font-size="3" x="14" y="213.5">SOLIDWORKS Educational Product. For Instructional Use Only.</text>
<g font-size="2.8">
<text x="185.2" y="179.2">DIMENSIONS ARE IN MILLIMETERS</text>
<text x="192.9" y="188.5">Bronze</text>
<text x="175.7" y="196.6">Colin Nancarrow</text>
<text x="176" y="192.7">Bronze Block</text>
<text x="208.7" y="196.6">4/22/20</text>
<text x="175.6" y="201.5">James Ellis</text>
<text x="209.6" y="201.5">4/22/2020</text>
<text x="236.4" y="201.5">04-04</text>
<text x="255.1" y="201.5">1</text>
<text x="175.5" y="205.4">04-01 Bronze Block.SLDPRT</text>
<text x="236.3" y="205.4">3:1</text>
<text x="255.5" y="205.4">2 OF 2</text>
</g>
<g font-size="2.1">
<text x="145.1" y="176.8">PROPRIETARY AND CONFIDENTIAL</text>
<text x="188.1" y="181.2">THIRD ANGLE PROJECTION</text>
<text x="140.8" y="196.3">LINEAR:</text>
<text x="141.1" y="192.7">DEFAULT TOLERANCES:</text>
<text x="153.5" y="196.3">ANGULAR:</text>
<text x="140.8" y="200.5">X.X</text>
<text x="140.8" y="202.7">X.XX</text>
<text x="140.8" y="198.4">X.</text>
<text x="144.2" y="198.4">.25</text>
<text x="145.5" y="200.5">.1</text>
<text x="146.8" y="202.7">.01</text>
<text x="153.5" y="200.6">X.X</text>
<text x="153.5" y="202.7">X.XX</text>
<text x="153.5" y="198.5">X.</text>
<text x="157.5" y="198.5">2</text>
<text x="158.7" y="200.6">1</text>
<text x="160" y="202.7">0 30'</text>
<text x="140.8" y="204.8">X.XXX</text>
<text x="148.1" y="204.8">.002</text>
</g>
<g font-size="1.8">
<text x="141.6" y="179.2">THE INFORMATION CONTAINED IN THIS DRAWING</text>
<text x="141.6" y="181">IS THE SOLE PROPERTY OF UNIVERSITY OF IDAHO,</text>
<text x="141.6" y="182.8">ME DEPARTMENT. ANY REPRODUCTION IN PART</text>
<text x="141.6" y="184.5">OR AS A WHOLE WITHOUT THE WRITTEN PERMISSION</text>
<text x="141.6" y="186.3">OF UNIVERSITY OF IDAHO, ME DEPARTMENT IS</text>
<text x="141.6" y="188.1">PROHIBITED.</text>
</g>
<g font-size="1.4">
<text x="185.2" y="188.5">MATERIAL:</text>
<text x="165.9" y="192.7">DESCRIPTION:</text>
<text x="166" y="196">CHECKED BY:</text>
<text x="205" y="196">DATE:</text>
<text x="165.8" y="201.5">DRAWN BY:</text>
<text x="205" y="201.5">DATE:</text>
<text x="229.7" y="201.5">PART #:</text>
<text x="250.5" y="201.5">QTY:</text>
<text x="165.8" y="205.4">FILE NAME:</text>
<text x="230.1" y="205.4">SCALE:</text>
<text x="250.5" y="205.4">SHEET:</text>
</g>
</svg>
